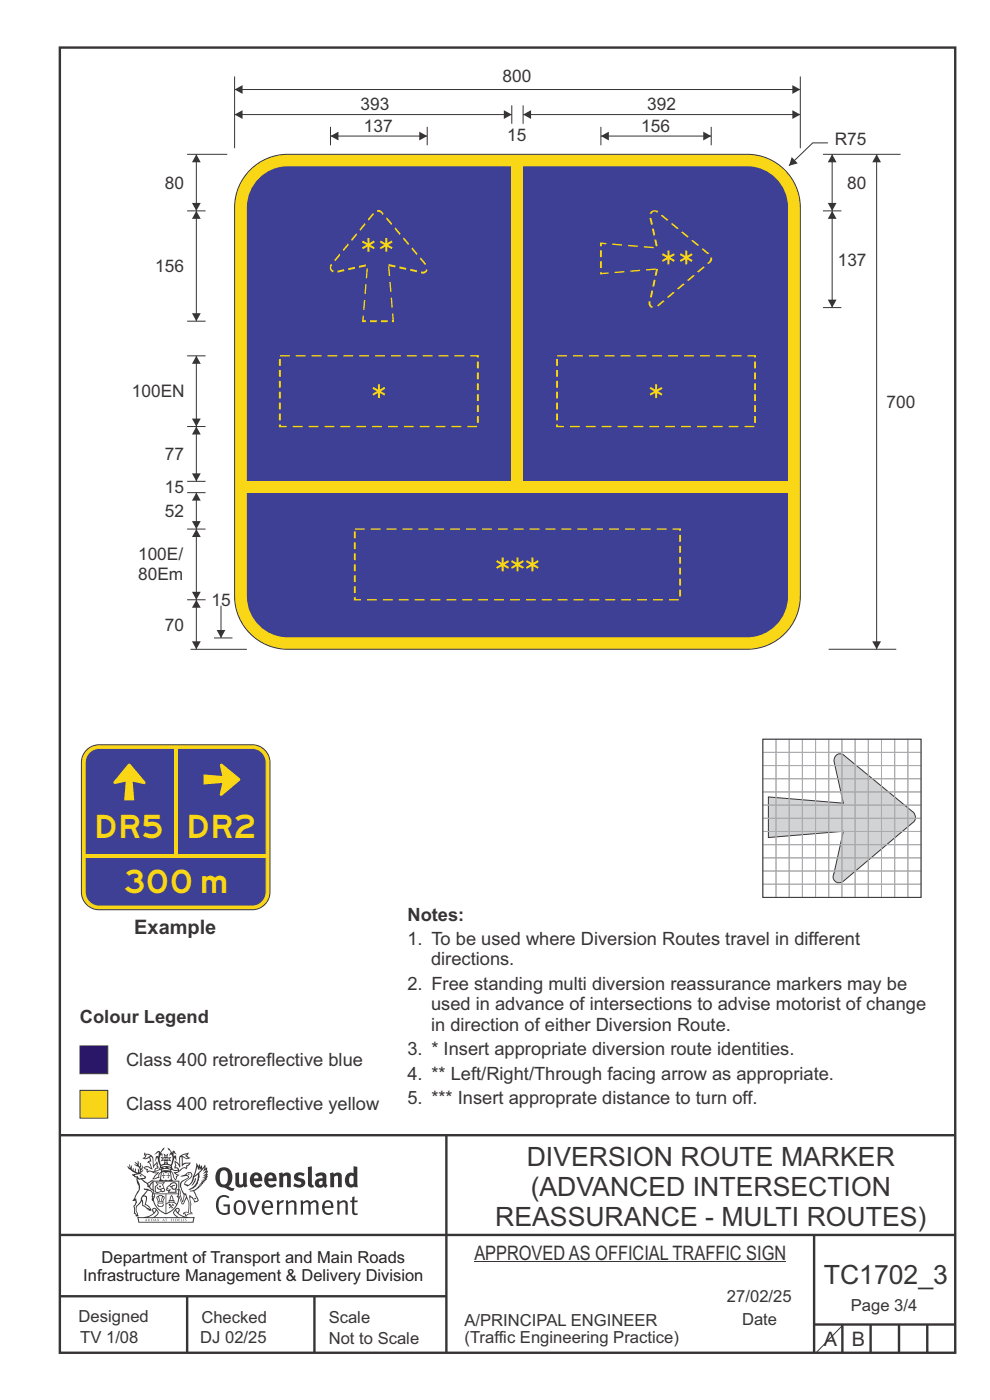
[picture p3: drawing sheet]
<svg xmlns="http://www.w3.org/2000/svg" width="210mm" height="297mm" viewBox="0 0 210 297" stroke-linecap="round" stroke-linejoin="round" font-family="sans-serif">
<path d="M163 169.1l15.9 1.3-2-9a1.31 1.31 0 0 1 .7-1.4 1.31 1.31 0 0 1 1.6 .4l14.3 11.7a1.48 1.48 0 0 1 .1 2.5l-14.6 12.2a1.31 1.31 0 0 1-1.8 .2 1.31 1.31 0 0 1-.3-1.7l2-8.9-15.9 1.3z" fill-rule="evenodd" fill="#d2d3d5" stroke="#373435" stroke-width=".21"/>
<g fill="none" stroke="#a9abae" stroke-width=".21">
<path d="M161.8 156.8h2.8v2.8h-2.8zM161.8 159.6h2.8v2.8h-2.8zM164.6 156.8h2.8v2.8h-2.8zM164.6 159.6h2.8v2.8h-2.8zM167.4 156.8h2.8v2.8h-2.8zM167.4 159.6h2.8v2.8h-2.8zM170.2 156.8h2.8v2.8h-2.8zM170.2 159.6h2.8v2.8h-2.8zM173 156.8h2.8v2.8h-2.8zM173 159.6h2.8v2.8h-2.8zM175.8 156.8h2.8v2.8h-2.8zM175.8 159.6h2.8v2.8h-2.8z"/>
<path d="M178.6 156.8h2.8v2.8h-2.8zM178.6 159.6h2.8v2.8h-2.8zM181.4 156.8h2.8v2.8h-2.8zM181.4 159.6h2.8v2.8h-2.8zM184.2 156.8h2.8v2.8h-2.8zM184.2 159.6h2.8v2.8h-2.8zM187 156.8h2.8v2.8h-2.8zM187 159.6h2.8v2.8h-2.8zM189.8 156.8h2.8v2.8h-2.8zM189.8 159.6h2.8v2.8h-2.8zM192.6 156.8h2.8v2.8h-2.8zM192.6 159.6h2.8v2.8h-2.8z"/>
<path d="M161.8 162.4h2.8v2.8h-2.8zM161.8 165.2h2.8v2.8h-2.8zM161.8 168h2.8v2.8h-2.8zM161.8 170.8h2.8v2.8h-2.8zM161.8 173.6h2.8v2.8h-2.8zM161.8 176.4h2.8v2.8h-2.8zM161.8 179.2h2.8v2.8h-2.8zM164.6 162.4h2.8v2.8h-2.8zM164.6 165.2h2.8v2.8h-2.8zM164.6 168h2.8v2.8h-2.8zM164.6 170.8h2.8v2.8h-2.8zM164.6 173.6h2.8v2.8h-2.8z"/>
<path d="M164.6 176.4h2.8v2.8h-2.8zM164.6 179.2h2.8v2.8h-2.8zM167.4 162.4h2.8v2.8h-2.8zM167.4 165.2h2.8v2.8h-2.8zM167.4 168h2.8v2.8h-2.8zM167.4 170.8h2.8v2.8h-2.8zM167.4 173.6h2.8v2.8h-2.8zM167.4 176.4h2.8v2.8h-2.8zM167.4 179.2h2.8v2.8h-2.8zM170.2 162.4h2.8v2.8h-2.8zM170.2 165.2h2.8v2.8h-2.8zM170.2 168h2.8v2.8h-2.8z"/>
<path d="M170.2 170.8h2.8v2.8h-2.8zM170.2 173.6h2.8v2.8h-2.8zM170.2 176.4h2.8v2.8h-2.8zM170.2 179.2h2.8v2.8h-2.8zM173 162.4h2.8v2.8h-2.8zM173 165.2h2.8v2.8h-2.8zM173 168h2.8v2.8h-2.8zM173 170.8h2.8v2.8h-2.8zM173 173.6h2.8v2.8h-2.8zM173 176.4h2.8v2.8h-2.8zM173 179.2h2.8v2.8h-2.8zM175.8 162.4h2.8v2.8h-2.8z"/>
<path d="M175.8 165.2h2.8v2.8h-2.8zM175.8 168h2.8v2.8h-2.8zM175.8 170.8h2.8v2.8h-2.8zM175.8 173.6h2.8v2.8h-2.8zM175.8 176.4h2.8v2.8h-2.8zM175.8 179.2h2.8v2.8h-2.8zM178.6 162.4h2.8v2.8h-2.8zM178.6 165.2h2.8v2.8h-2.8zM178.6 168h2.8v2.8h-2.8zM178.6 170.8h2.8v2.8h-2.8zM178.6 173.6h2.8v2.8h-2.8zM178.6 176.4h2.8v2.8h-2.8z"/>
<path d="M178.6 179.2h2.8v2.8h-2.8zM181.4 162.4h2.8v2.8h-2.8zM181.4 165.2h2.8v2.8h-2.8zM181.4 168h2.8v2.8h-2.8zM181.4 170.8h2.8v2.8h-2.8zM181.4 173.6h2.8v2.8h-2.8zM181.4 176.4h2.8v2.8h-2.8zM181.4 179.2h2.8v2.8h-2.8zM184.2 162.4h2.8v2.8h-2.8zM184.2 165.2h2.8v2.8h-2.8zM184.2 168h2.8v2.8h-2.8zM184.2 170.8h2.8v2.8h-2.8z"/>
<path d="M184.2 173.6h2.8v2.8h-2.8zM184.2 176.4h2.8v2.8h-2.8zM184.2 179.2h2.8v2.8h-2.8zM187 162.4h2.8v2.8h-2.8zM187 165.2h2.8v2.8h-2.8zM187 168h2.8v2.8h-2.8zM187 170.8h2.8v2.8h-2.8zM187 173.6h2.8v2.8h-2.8zM187 176.4h2.8v2.8h-2.8zM187 179.2h2.8v2.8h-2.8zM189.8 162.4h2.8v2.8h-2.8zM189.8 165.2h2.8v2.8h-2.8z"/>
<path d="M189.8 168h2.8v2.8h-2.8zM189.8 170.8h2.8v2.8h-2.8zM189.8 173.6h2.8v2.8h-2.8zM189.8 176.4h2.8v2.8h-2.8zM189.8 179.2h2.8v2.8h-2.8zM192.6 162.4h2.8v2.8h-2.8zM192.6 165.2h2.8v2.8h-2.8zM192.6 168h2.8v2.8h-2.8zM192.6 170.8h2.8v2.8h-2.8zM192.6 173.6h2.8v2.8h-2.8zM192.6 176.4h2.8v2.8h-2.8zM192.6 179.2h2.8v2.8h-2.8z"/>
<path d="M161.8 182h2.8v2.8h-2.8zM161.8 184.8h2.8v2.8h-2.8zM161.8 187.6h2.8v2.8h-2.8zM164.6 182h2.8v2.8h-2.8zM164.6 184.8h2.8v2.8h-2.8zM164.6 187.6h2.8v2.8h-2.8zM167.4 182h2.8v2.8h-2.8zM167.4 184.8h2.8v2.8h-2.8zM167.4 187.6h2.8v2.8h-2.8zM170.2 182h2.8v2.8h-2.8zM170.2 184.8h2.8v2.8h-2.8zM170.2 187.6h2.8v2.8h-2.8z"/>
<path d="M173 182h2.8v2.8h-2.8zM173 184.8h2.8v2.8h-2.8zM173 187.6h2.8v2.8h-2.8zM175.8 182h2.8v2.8h-2.8zM175.8 184.8h2.8v2.8h-2.8zM175.8 187.6h2.8v2.8h-2.8zM178.6 182h2.8v2.8h-2.8zM178.6 184.8h2.8v2.8h-2.8zM178.6 187.6h2.8v2.8h-2.8zM181.4 182h2.8v2.8h-2.8zM181.4 184.8h2.8v2.8h-2.8zM181.4 187.6h2.8v2.8h-2.8z"/>
<path d="M184.2 182h2.8v2.8h-2.8zM184.2 184.8h2.8v2.8h-2.8zM184.2 187.6h2.8v2.8h-2.8zM187 182h2.8v2.8h-2.8zM187 184.8h2.8v2.8h-2.8zM187 187.6h2.8v2.8h-2.8zM189.8 182h2.8v2.8h-2.8zM189.8 184.8h2.8v2.8h-2.8zM189.8 187.6h2.8v2.8h-2.8zM192.6 182h2.8v2.8h-2.8zM192.6 184.8h2.8v2.8h-2.8zM192.6 187.6h2.8v2.8h-2.8z"/>
</g>
<path d="M161.8 156.8h33.6v33.6h-33.6z" fill="none" stroke="#373435" stroke-width=".21"/>
<path d="M18.4 159.1a3.7 3.7 0 0 1 2.6-1.1h32.5a3.8 3.8 0 0 1 3.8 3.7v27.5a3.8 3.8 0 0 1-3.8 3.8h-32.5a3.8 3.8 0 0 1-3.7-3.8v-27.5a3.7 3.7 0 0 1 1.1-2.6z" fill-rule="evenodd" fill="#f9d616" stroke="#373435" stroke-width=".21"/>
<path d="M19.2 159.4l1.1-.5 .7-.1h32.5a2.96 2.96 0 0 1 3 2.9v27.5a2.96 2.96 0 0 1-3 3h-32.5a2.96 2.96 0 0 1-2.9-3v-27.5a2.95 2.95 0 0 1 1.1-2.3z" fill-rule="evenodd" fill="#3e4095" stroke="#f9d616" stroke-width=".21"/>
<path d="M36.9 158.4h.8v23.5h-.8z" fill-rule="evenodd" fill="#f9d616"/>
<g fill="#fad716">
<path d="M27.2 162.1l.2-.1 .3 .2 3.1 3.6a.33 .33 0 0 1 0 .4 .33 .33 0 0 1-.4 .1l-2.2-.5 .3 4h-2.2l.4-4-2.3 .5a.34 .34 0 0 1-.3-.5z" fill-rule="evenodd"/>
<path d="M43.2 164.3l3.9 .3-.5-2.2a.34 .34 0 0 1 .5-.4l3.7 3a.37 .37 0 0 1 0 .7l-3.6 3a.33 .33 0 0 1-.5 .1 .33 .33 0 0 1-.1-.5l.5-2.2-3.9 .3z" fill-rule="evenodd"/>
</g>
<path d="M17.7 181.1h39.2v.8h-39.2z" fill-rule="evenodd" fill="#f9d616"/>
<path d="M12.7 240.8h189.8M94.7 240.8v46.2M12.7 262h190M12.7 275h82M39.7 275v12M66.7 275v12M172.7 262v25M172.7 281h30M178.7 281v6M184.7 281v6M190.7 281v6M196.7 281v6" fill="none" stroke="#373435" stroke-width=".51"/>
<g fill="#373435">
<path d="M47 248.4a2.55 2.55 0 0 0 0 2.7l.3 .2a.81 .81 0 0 0 1-1v-.5a1.04 1.04 0 0 0-1.1-1.5zM46.3 248.1a1.82 1.82 0 0 1 2.1-.2 1.82 1.82 0 0 1 .9 1.8 2.29 2.29 0 0 1-.8 2l.7 .3h.5l-.2 .6a2.87 2.87 0 0 1-2-.7 2.12 2.12 0 0 1-1.7-3.1z" fill-rule="evenodd"/>
<path d="M49.9 248.9l.8-.2v2a.46 .46 0 0 0 .3 .6 .46 .46 0 0 0 .6-.3v-2.1l.7-.2v2.4l.2 .5-.5 .3-.3-.3a1.02 1.02 0 0 1-1.2 .3 1.02 1.02 0 0 1-.6-1.1z" fill-rule="evenodd"/>
<path d="M54 249.5l-.1 .5h.9a.49 .49 0 0 0-.2-.6 .49 .49 0 0 0-.6 .1zM53.4 249.1a1.34 1.34 0 0 1 1.6-.2 1.34 1.34 0 0 1 .6 1.5v.2h-1.7a.77 .77 0 0 0 .5 .8 .77 .77 0 0 0 .9-.4l.3 .5a1.59 1.59 0 0 1-2 .2 1.59 1.59 0 0 1-.5-2.1z" fill-rule="evenodd"/>
<path d="M57 249.5l-.1 .5h1a.49 .49 0 0 0-.2-.6 .49 .49 0 0 0-.7 .1zM56.4 249.1a1.34 1.34 0 0 1 1.6-.2 1.34 1.34 0 0 1 .7 1.5v.2h-1.8a.77 .77 0 0 0 .5 .8 .77 .77 0 0 0 .9-.4l.4 .5a1.59 1.59 0 0 1-2.1 .2 1.59 1.59 0 0 1-.5-2.1z" fill-rule="evenodd"/>
<path d="M59.2 248.9l.7-.2 .1 .4a.95 .95 0 0 1 1-.3 .95 .95 0 0 1 .7 .8v2.3h-.8v-2.3a.46 .46 0 0 0-.8 .1v2.2h-.8z" fill-rule="evenodd"/>
<path d="M62.6 249.1a1.75 1.75 0 0 1 2-.1l-.2 .5-.6-.2a.43 .43 0 0 0-.6 .3l.4 .3a1.04 1.04 0 0 1 1.2 1.1 1.04 1.04 0 0 1-1.4 1l-1.2-.4 .3-.6 1 .4 .4-.4a.88 .88 0 0 0-1-.5l-.4-.2-.1-.4z" fill-rule="evenodd"/>
<path d="M65.3 247.6l.8-.2 .1 3.8 .3 .2 .1 .4a.88 .88 0 0 1-1 0 .88 .88 0 0 1-.3-1z" fill-rule="evenodd"/>
<path d="M67.8 250.6a.43 .43 0 0 0-.1 .7 .43 .43 0 0 0 .7-.1v-.7zM66.8 249.1a1.7 1.7 0 0 1 2.4 .1v1.9l.3 .4-.4 .5-.5-.4a1.03 1.03 0 0 1-1.7-.1 1.03 1.03 0 0 1 .8-1.5h.7v-.4a.8 .8 0 0 0-1.2 .1z" fill-rule="evenodd"/>
<path d="M70 248.9l.7-.2 .1 .4a.95 .95 0 0 1 1-.3 .95 .95 0 0 1 .7 .8v2.3h-.8v-2.3a.46 .46 0 0 0-.8 .1v2.2h-.8z" fill-rule="evenodd"/>
<path d="M74.3 249.5a1.48 1.48 0 0 0 0 1.7h.5l.2-.1v-1.5l-.3-.2zM75 247.4l.8 .1 .1 4.4h-.7l-.1-.2a1.26 1.26 0 0 1-1.4 0 1.26 1.26 0 0 1-.5-1.3 1.29 1.29 0 0 1 .4-1.4 1.29 1.29 0 0 1 1.4-.1z" fill-rule="evenodd"/>
<path d="M46.4 253.9a1.72 1.72 0 0 1 2.3 0l-.3 .3a1.24 1.24 0 0 0-1.4-.2 1.24 1.24 0 0 0-.6 1.4 1.49 1.49 0 0 0 1.2 1.9l.7-.1v-1.3h-.8l-.1-.4h1.3v1.9a1.93 1.93 0 0 1-2.2 0 1.93 1.93 0 0 1-.7-2.2l.2-.8z" fill-rule="evenodd"/>
<path d="M50.4 255.1a1.65 1.65 0 0 0 .2 2.2 .99 .99 0 0 0 1-1.4 .78 .78 0 0 0-.4-.8 .78 .78 0 0 0-.8 0zM50 254.9a1.33 1.33 0 0 1 1.6-.1 1.33 1.33 0 0 1 .5 1.4 1.31 1.31 0 0 1-1.3 1.6 1.31 1.31 0 0 1-1.2-1.6v-.6z" fill-rule="evenodd"/>
<path d="M52.5 254.7l.4-.1 .9 2.6 .8-2.5h.5l-1.1 3h-.5z" fill-rule="evenodd"/>
<path d="M56.3 255.2l-.2 .7h1.3a.7 .7 0 0 0-.3-.8 .7 .7 0 0 0-.8 .1zM55.9 255a1.22 1.22 0 0 1 1.5-.2 1.22 1.22 0 0 1 .5 1.5h-1.8a.93 .93 0 0 0 .5 1 .93 .93 0 0 0 1.1-.2l.2 .3a1.43 1.43 0 0 1-1.8 .1 1.43 1.43 0 0 1-.6-1.7z" fill-rule="evenodd"/>
<path d="M58.7 254.7l.4-.1 .1 .5 .4-.4 .6-.1-.2 .5a.66 .66 0 0 0-.8 .7v1.9h-.4z" fill-rule="evenodd"/>
<path d="M60.6 254.7l.4-.1 .1 .5a.94 .94 0 0 1 1-.5 .94 .94 0 0 1 .8 .8v2.3h-.5l-.1-2.5a.81 .81 0 0 0-1.2 .3v2.2h-.4z" fill-rule="evenodd"/>
<path d="M63.7 254.7l.5-.1 .1 .5 .4-.3a.78 .78 0 0 1 1.1 .3 .9 .9 0 0 1 1-.5 .9 .9 0 0 1 .8 .8v2.3h-.5l-.1-2.5a.67 .67 0 0 0-1.1 .3v2.2h-.5v-2.4l-.4-.3-.7 .4v2.3h-.5z" fill-rule="evenodd"/>
<path d="M69 255.2l-.1 .7h1.3a.7 .7 0 0 0-.3-.8 .7 .7 0 0 0-.9 .1zM68.7 255a1.22 1.22 0 0 1 1.5-.2 1.22 1.22 0 0 1 .5 1.5h-1.8a.93 .93 0 0 0 .4 1 .93 .93 0 0 0 1.2-.2l.1 .3a1.44 1.44 0 0 1-1.7 .1 1.44 1.44 0 0 1-.6-1.7z" fill-rule="evenodd"/>
<path d="M71.4 254.7l.5-.1 .1 .5a.94 .94 0 0 1 1-.5 .94 .94 0 0 1 .8 .8v2.3h-.5l-.1-2.5a.81 .81 0 0 0-1.2 .3v2.2h-.4z" fill-rule="evenodd"/>
<path d="M74.7 253.9l.5-.1v.9h.7l-.1 .3h-.6v2.2l.1 .2h.5l.1 .3a.75 .75 0 0 1-1.2-.6v-2.1h-.4v-.3h.4z" fill-rule="evenodd"/>
<path d="M30.8 244.9l1.1 .3-.9 .5h-.4l.6-.5zM31.8 245.4h.2a2.44 2.44 0 0 1 .4 1.9l.1 .5 .7-1-.1 .6 .3 .3a.57 .57 0 0 0-.6 .7l-1-.1-.5 .2 .2-.5-.8-.3 .7-.1 .9 .5 .1-.1-.6-1.3-.2-.2h.5zM30.7 244.4l-.1 .5 .2 .4-.6 .4a1.04 1.04 0 0 0 1.4-.1l.2 .6-.3 .1-.2 .4a.94 .94 0 0 1 .8 1.1l-.2-.1a1.16 1.16 0 0 0-1.5-.1l.3 .4 .4 .2 .1 .5 .2 .1 .1-.2a.94 .94 0 0 1 1.1 .2l.8 .1-1.2 1.2a1.13 1.13 0 0 0 1.2-.2l.4-.1-.1-.4 .5-.8a.83 .83 0 0 0-.6 1.1l-.3-.1-.7 .4 1.1-1.4-.5 .1-.5-.1 1.3-.5-.1-.1-.9 .4v-.3l.2-.2 .3 .1 .1-.3-.2-.4v-.6l-.1-.4-.7 1v-.7a1.42 1.42 0 0 0-1.6-1.8z" fill-rule="evenodd"/>
<path d="M38.5 245.2l.5-.2 .7-.1-.6 .3 .8 .5h-.3zM38.3 245.5l.2-.1 .1 2a1.69 1.69 0 0 1 1.6-.6l-.8 .5 .1 .5a1.1 1.1 0 0 0-1.5 .6l-.1-.5-.2-.2h-.5l.3-.4-.3-.7a1.42 1.42 0 0 1 .8 1.1l.2-.1zM37.1 246.2l.1 1-.2 .3 .1 .4h.5l.1 .2a.96 .96 0 0 1-1.1-.1l-.1 .1a1.06 1.06 0 0 0 1.3 .2v.1a.72 .72 0 0 1-1 .2l.3 .5 .6 .2-.4 .2-.1 .6-.2-.3-.4-1.1-.4-.4 .4 .9a1.54 1.54 0 0 0 .7 1.2l.2-.3a.58 .58 0 0 1 .4-.8l.2-.1h-.3l-.5-.3 .9-.5a.93 .93 0 0 1 1.2-.5v.2l.2-.2 .1-.5a.99 .99 0 0 0 .7-.8l-1.3 .1-.3 .2-.1-1.4 .9 .4 .9-.3h-.4l-.5-.4 .4-.7-.6 .2a1.46 1.46 0 0 0-1.4 2.1v.4l-.2-.4z" fill-rule="evenodd"/>
<path d="M35.6 248.9l.2 .1-.1 .3 .4 .1h-.4v.6l-.1-.6h-.3l.3-.1z" fill-rule="evenodd"/>
<path d="M34.6 248.9l.2 .1v.3l.3 .1h-.3l-.1 .6v-.6h-.4l.4-.1z" fill-rule="evenodd"/>
<path d="M34.3 248.8a.57 .57 0 0 1 .9 .2 .57 .57 0 0 1 .9-.2l.2 1.4h-.2a.57 .57 0 0 1-.9 0 .69 .69 0 0 1-1.1 0zM34.2 248.1l-.3 2.1-.2 .4h3l-.2-.4-.3-2.1h-.2v.2l-.8-.1-.8 .1v-.2z" fill-rule="evenodd"/>
<path d="M34.2 252.4a.3 .3 0 0 0 .6 0 .3 .3 0 0 0-.6 0zM33.3 250.9l.3 .3-.3 .4a.79 .79 0 0 0 0 1.3l.8-.2-.1-.3a.55 .55 0 0 1-.7-.6l.1-.1 .2 .3 .3 .2 .8-.2-.4-.7 .4-.4-.7 .2zM33 250.7l1.1 .2 .9-.2-.4 .6 .4 1.2a.56 .56 0 0 1-.8 .3l-.2 .1a.73 .73 0 0 1-.9 .1 .73 .73 0 0 1-.3-1v-.4l.6-.4z" fill-rule="evenodd"/>
<path d="M35.6 251.8l.7-.4a.58 .58 0 0 1 1-.1 .58 .58 0 0 1-.4 .9l-.3-.3a.43 .43 0 0 1 .6-.4 .57 .57 0 0 0-.8 .2l-.2-.1-.3 .1 .4 .2a.55 .55 0 0 0 .9 .4v.5h-1.3l.3-.4-.1-.1-.6 .1 .2-.3-.2-.1zM35.4 251.8l-.1 .2a.39 .39 0 0 0 .2 .6h.3l-.2 .4h1.9l-.1-.8a.86 .86 0 0 0-.1-1.3 .86 .86 0 0 0-1.3 .4z" fill-rule="evenodd"/>
<path d="M36 254.8h.8v.2h-.8zM36.4 253.8l.2 .8h-.4zM36.4 253.5l-.3 .5-.1 .6h-.2v.4l-.7 .4 .2 .1a1.48 1.48 0 0 1 2.1 .2l.2-.1-.6-.5v-.5h-.2l-.1-.6z" fill-rule="evenodd"/>
<path d="M35.8 255.4l.4 .1 .1 .3 .3-.2-.2-.2a.38 .38 0 0 1 .5 .5l-.2-.2-.3 .2 .3 .2-.3 .3-.1-.4-.4 .4-.1-.2 .4-.3-.1-.1-.2 .1z" fill-rule="evenodd"/>
<path d="M34.5 254h.2v.2l-.2 .6h-.2zM33.6 255.3h.9v.2a.55 .55 0 0 1-.8 .4v-.2l-.2-.1zM33.4 254h.2l.2 .8h-.2zM33.6 255l.8-.1 .1 .2h-.8zM33.8 253.7h.5l-.2 1.1h-.1zM33.3 253.8l-.1 .3 .3 1.1a.48 .48 0 0 0-.1 .6 .48 .48 0 0 0 .5 .2h.5a.49 .49 0 0 0 .2-.8l.3-1.1-.1-.3a1.42 1.42 0 0 0-1.5 0z" fill-rule="evenodd"/>
<path d="M33.7 251.5l.4 .1 .1 .3h-.3z" fill-rule="evenodd"/>
<path d="M41.3 250.1l.3-.2-.2 .8-.6 .8h-.2l.5-.7z" fill-rule="evenodd"/>
<path d="M39.7 249l.3-.2 .5 .2a.88 .88 0 0 1-.6 1.1 1.22 1.22 0 0 0-.8 1.3l.5 .2a.72 .72 0 0 0 .9-.4l.5-.8 .2-.6 .8-.6v.2a2.85 2.85 0 0 1-2 2.9l.1 .1a2.13 2.13 0 0 0 1.9-1.5v-.3a2.01 2.01 0 0 0 .3-1.7l1.1-1.3-.4 1 .7-.5-.7 1 .8-.4-.8 .8 .7-.2-.9 .6 .8-.1-.8 .4h.7l-.8 .3 .3 .2h-.4l.2 .3h-.4l.2 .3h-.4l.1 .2h-.1a2.16 2.16 0 0 1-2 1.1l.1 .2 .4-.1a.76 .76 0 0 1 .7 .8l.5 1.2-.6 .2a1.45 1.45 0 0 0-1.1-1.3l.2 1.8-.1 1.8 .4 .3a1.07 1.07 0 0 0-1.2 .4v-.3l-.5-.2a.87 .87 0 0 1 1.1-.1v-.7a4.4 4.4 0 0 0-.6-3.1l-.1-.3h-.2a2.16 2.16 0 0 1-.7-2.2l.3-.4 1.2-.7a.55 .55 0 0 0-.4-.8zM37.8 252.4a.76 .76 0 0 1 .3 1.1l.6 1.6 .4-1.7 .2 .1a.61 .61 0 0 1-.1 .9l-.3 .8-.2 .1-.7-1.6-.3 .1a1.18 1.18 0 0 0 .1-1.4zM41.8 247.5l.2 .7 .3-.5v.6l.4-.5a1.9 1.9 0 0 1-1.2 1.4l-.3 .3zM38.2 249.6l1.4-.2 .2 .2v.3l-.5 .2a1.26 1.26 0 0 0-.9 1.9l.2 .7a1.84 1.84 0 0 1 .1 2.1l-.4-1.4a.96 .96 0 0 0-.4-1.2l-.4 .2a.78 .78 0 0 1 0 1.3l.1 .3h.4l.4 1.1a.38 .38 0 0 0 .2 .4 .38 .38 0 0 0 .4-.1l.6-1.2a2.94 2.94 0 0 1 .4 2.5l-.1 .4h-.8l-.3 .4v.2l.4-.1 .1 .4 .2 .1a1.02 1.02 0 0 1 1.3-.5v-.4l-.3-.1 .1-1.8-.3-1.3h.1a1.14 1.14 0 0 1 .8 1 .63 .63 0 0 0 .8-.2 .63 .63 0 0 0-.2-.9l-.6-1.2 .9-.6 .2-.4h.3l-.1-.2h.4l-.1-.3h.3l-.1-.3 .5-.1-.2-.2 .6-.4v-.2h-.2l.4-.5h-.3l.3-.5-.4 .1 .4-.5v-.3l-.3 .2 .2-.7-.1-.2-.4 .3v-.8l-.6 .8-.2-.8-.2 .5-.3-.7-.1 .6-.5-.8-.1 1.4-.6 1.8a1.81 1.81 0 0 1-1 1.5l-.6-.2a1.75 1.75 0 0 1 1.1-1.2 .75 .75 0 0 0 .1-1.3 .75 .75 0 0 0-1.2 .4z" fill-rule="evenodd"/>
<path d="M41.2 254.1h.3l.2 .2-.4 .1z" fill-rule="evenodd"/>
<path d="M29.4 258.4h11.6l-.1 .8h-11.4zM31.3 258.2l.5-.1a2.48 2.48 0 0 0 1.4-1.3l.3 .5-.5 .6-.5 .3zM32.5 256.6l.3-.2 .2 .1-.3 .7zM37.2 256.8a2.65 2.65 0 0 0 1.8 1.4h-1.1l-.5-.3-.5-.6zM37.4 256.5l.2-.1 .3 .2-.3 .6zM29.2 258.2l.1 1.2h11.8l.2-1.1-.2-.1a4.1 4.1 0 0 1-3.3-.9l.3-.4-.1-.6a1.06 1.06 0 0 0-1.3 1l.2 .4 .6 .5h-4.7l.3-.1a.84 .84 0 0 0 .6-.8 .84 .84 0 0 0-.5-.8l-.3-.2h-.5l-.1 .6 .3 .4a4.2 4.2 0 0 1-3.4 .9z" fill-rule="evenodd"/>
<path d="M31 258.7l.1 .2h-.2zM31 258.5l-.3 .6 .4-.2 .2 .2z" fill-rule="evenodd"/>
<path d="M31.3 258.6h.3v.4a.25 .25 0 0 0 .2-.1 .25 .25 0 0 0-.1-.3h.1a.29 .29 0 0 1 0 .4 .29 .29 0 0 1-.4 0 .29 .29 0 0 1 0-.4z" fill-rule="evenodd"/>
<path d="M32.2 258.6a.22 .22 0 0 1 .3 .2 .22 .22 0 0 1-.3 .2zM32 258.6l.1 .4a.33 .33 0 0 0 .4 0 .33 .33 0 0 0 0-.4 .33 .33 0 0 0-.5 0z" fill-rule="evenodd"/>
<path d="M32.9 258.7l.1 .2h-.2zM32.9 258.5l-.2 .6 .3-.2 .2 .2z" fill-rule="evenodd"/>
<path d="M33.3 258.6h.2l.1 .1 .2-.1-.2 .2 .2 .3-.3-.3-.1 .3h-.1l.2-.3z" fill-rule="evenodd"/>
<path d="M34.7 258.7l.1 .2h-.2zM34.7 258.5l-.3 .6 .4-.2 .2 .2z" fill-rule="evenodd"/>
<path d="M35 258.5h.5l-.2 .1v.5h-.2l.1-.5z" fill-rule="evenodd"/>
<path d="M36.2 258.6l.3-.1-.1 .1v.2h.1h-.1v.3h-.2z" fill-rule="evenodd"/>
<path d="M36.7 258.6h.2v.5h-.2z" fill-rule="evenodd"/>
<path d="M37.3 258.6a.22 .22 0 0 1 .3 .2 .22 .22 0 0 1-.3 .2zM37.1 258.6v.4a.33 .33 0 0 0 .5 0 .33 .33 0 0 0 0-.4 .33 .33 0 0 0-.5 0z" fill-rule="evenodd"/>
<path d="M37.8 258.6l.4-.1-.2 .1v.2h.1h-.1v.2l.2 .1h-.4z" fill-rule="evenodd"/>
<path d="M38.4 258.6h.2l-.1 .4 .2 .1h-.3z" fill-rule="evenodd"/>
<path d="M38.9 258.6h.2v.5h-.2z" fill-rule="evenodd"/>
<path d="M39.3 258.6h.2h-.1l.2 .3-.2 .2-.1-.1v-.1l.2 .1z" fill-rule="evenodd"/>
<path d="M34.2 247.4a1.51 1.51 0 0 1 2 .2 2.67 2.67 0 0 0-2.1 0zM35.7 247.6l.4 .1 .1 .3-.4-.1zM34.6 247.6h.5l.1 .2h-.4zM34 247.8l.3 .2h-.3zM34.9 246.9l.3-.2 .3 .2zM34.9 245.6l.2 .1v.3h-.2zM35 245.1l.2 .2 .2-.2-.1 .3h-.2zM35.1 246.3h.2l.1 .4-.2-.2-.2 .2zM35.3 245.7l.2-.1v.4h-.2zM34.4 245.7h.3l.1 .3-.4 .1 .2-.2zM35.7 245.7h.3l-.2 .2 .2 .2-.4-.1zM32.7 244.9l1-.5-.1 1-.2-.2-.3 .2-.3 1.1 .5-1 .3 .9a1.84 1.84 0 0 1 .2 1.7l.4 .1a2.48 2.48 0 0 1 2.2 0l.2-.2-.2-.7 .7-1.8 .4 .7-.2-1-.2-.1-.2 .3v-.9l.6 .4-.6-.8-.3 .1-.1 .4-.5-.9-.5-.3 .2 .5 .6 .5-.5 .8 .4-.4a2.06 2.06 0 0 1 0 2.3l-.5-.2-.2-.6 .1-.1 .8 .2-.4-.5 .4-.5-.7 .2-.2-.2 .2-.7-.5 .4-.5-.4 .2 .7-.2 .2-.7-.2 .4 .5-.4 .5 .8-.2 .1 .1-.2 .6-.5 .2a2.02 2.02 0 0 1 0-2.2l.3 .5-.1-.7-.3-.1 .8-1.2-.4 .3-.5 .8-.2-.3a.8 .8 0 0 0-.8 .5z" fill-rule="evenodd"/>
<path d="M29.2 250.1l.3 .1a.61 .61 0 0 1 .8 .4l.3 .2a.8 .8 0 0 1 .6 1l.4 .1 .5 .5a1 1 0 0 1 .5 1.1l-.1 .7v-.5h-.1a.96 .96 0 0 0-.8-1.3l-.2-.2h-.7l-.1-.1-.1 .1 .1 .3h.6l-1.2 1.3-.2 1-.4 .6a1.33 1.33 0 0 0-.5 1.8l.2 .5a1.26 1.26 0 0 1-.5-1.5l-.1-.3a1.56 1.56 0 0 0 .4-1.7l-.3 .2 .2-.5a3.2 3.2 0 0 0 .7-3zM30.4 253.9h.4a2.06 2.06 0 0 1-.1 1.6l.7 .5 .4 .4-.6-.1-.8-.6-.1-.9a.51 .51 0 0 1 .1-.9zM28.6 249.3a1.52 1.52 0 0 1 2.1 .5l-1.1 .2-.2-.1-.1-.4h-.5zM27.5 247v.8l-.3-.4h-.1a3.1 3.1 0 0 0 1.9 1.6l-1 .1 .5 .6 .5 .1 .1 1.1a1.84 1.84 0 0 1-.3 2.5l-.4 .9-.3 .4 .2 .1 .4-.1 .1 .4-.2 .5-.3 .2 .1 1.7h.2l.3 .5 .1 .1 .4-.1-.1-.5a1.3 1.3 0 0 1-.1-1.7l.9-1 .1 1.1 .6 .2 .5 .5 .1-.1 .2 .3h.5a1.85 1.85 0 0 0-1.2-1.4l.1-.3a1.39 1.39 0 0 0 0-1.4l-.5-.1 .5-.5a.66 .66 0 0 1 .9-.4 .66 .66 0 0 1 .3 .9l-.1 .4 .2-.1v.2l-.1 .3 .2 .5 .1-.3a2.24 2.24 0 0 0 .1-2.2 .73 .73 0 0 1-.7-.7 .73 .73 0 0 1 .6-.7v-.2a.94 .94 0 0 0-.9 .8 .48 .48 0 0 1-.1-.6 .48 .48 0 0 1 .5-.2l.5-.3a.51 .51 0 0 0-.8 .2l-.5 .2-1-.8h.6l.2-.5-1.2-.7 .5-.5v-.3l-.5 .4 .1-.2a.69 .69 0 0 0 .2-1v.4l-.2 .3v-1.1l-.3-.2 .1 .6-.1 .2-.4-1.3v.7l-.6-.4 .5 .7-.6-.2 .3 .3a1 1 0 0 1 .7 1.4l-.2-.8v.9l-.5-.2v-.8l-.2 .7-.2-.1-.1-.6-.2 .4-.2-.2 .1-.7-.2 .5z" fill-rule="evenodd"/>
<path d="M29.6 249.4l.2-.1 .3 .2z" fill-rule="evenodd"/>
<path d="M32.4 250.5h5.6v2l-.2-.1v-1.7h-5.2v2.5h5.2v-.8l.1 .2-.1 1.1v-.3h-2.5v4a4.1 4.1 0 0 0 2.6-3.6l.1-.1a4 4 0 0 1-2.8 3.9 4.2 4.2 0 0 1-2.8-4.7l.1 1.2 .1-.1a3.8 3.8 0 0 0 2.5 3.4v-4h-2.5l-.2-.9z" fill-rule="evenodd"/>
<circle cx="40" cy="249.1" r=".17"/>
</g>
<path d="M186 32.7v105M100.6 267.7h66.2M178.7 281.2l-5.6 5.8" fill="none" stroke="#373435" stroke-width=".21"/>
<path d="M12.7 10.1h189.9v276.9h-189.9z" fill="none" stroke="#373435" stroke-width=".51"/>
<g fill="#373435">
<path d="M186 32.7l.9 1.7h-1.9z"/>
<path d="M185 136h1.9l-.9 1.7z"/>
</g>
<path d="M49.8 19h120" fill="none" stroke="#373435" stroke-width=".21"/>
<g fill="#373435">
<path d="M49.8 19l1.7-.9v1.8z"/>
<path d="M168.1 18.1l1.7 .9-1.7 .9z"/>
</g>
<path d="M175.6 30.3h-3.2l-5 4.9" fill="none" stroke="#373435" stroke-width=".21"/>
<path d="M167.9 33.3l1.3 1.4-1.8 .5z" fill="#373435"/>
<path d="M49.8 16.2v15.2M127.5 28.9h23.4M127.5 26.9v3.9M175.8 137.7h14.3" fill="none" stroke="#373435" stroke-width=".21"/>
<g fill="#373435">
<path d="M127.5 28.9l1.7-1v1.9z"/>
<path d="M149.2 27.9l1.7 1-1.7 .9z"/>
</g>
<path d="M70.1 26.9v3.9M70.1 28.9h20.5M150.9 26.9v3.9" fill="none" stroke="#373435" stroke-width=".21"/>
<g fill="#373435">
<path d="M70.1 28.9l1.7-1v1.9z"/>
<path d="M88.9 27.9l1.7 1-1.7 .9z"/>
</g>
<path d="M90.6 26.9v3.9M176.5 32.7v12" fill="none" stroke="#373435" stroke-width=".21"/>
<g fill="#373435">
<path d="M176.5 32.7l.9 1.7h-1.8z"/>
<path d="M175.6 43h1.8l-.9 1.7z"/>
</g>
<path d="M176.5 44.7v20.6" fill="none" stroke="#373435" stroke-width=".21"/>
<g fill="#373435">
<path d="M175.6 63.6h1.8l-.9 1.7z"/>
<path d="M176.5 44.7l.9 1.7h-1.8z"/>
</g>
<path d="M174.6 32.7h16.4M174.6 44.7h3.9M174.6 65.3h3.9M45.4 135.3h3.9M46.9 128.5v6.8" fill="none" stroke="#373435" stroke-width=".21"/>
<path d="M45.9 133.6h1.9l-.9 1.7z" fill="#373435"/>
<path d="M40.4 137.8h12M41.6 127.2v10.5" fill="none" stroke="#373435" stroke-width=".21"/>
<g fill="#373435">
<path d="M41.6 127.2l1 1.7h-1.9z"/>
<path d="M40.7 136h1.9l-1 1.7z"/>
</g>
<path d="M41.6 112.2v15M39.7 127.2h3.9" fill="none" stroke="#373435" stroke-width=".21"/>
<g fill="#373435">
<path d="M41.6 112.2l1 1.7h-1.9z"/>
<path d="M40.7 125.5h1.9l-1 1.7z"/>
</g>
<path d="M41.6 32.7v12" fill="none" stroke="#373435" stroke-width=".21"/>
<g fill="#373435">
<path d="M41.6 32.7l1 1.7h-1.9z"/>
<path d="M40.7 43h1.9l-1 1.7z"/>
</g>
<path d="M41.6 90.5v11.6" fill="none" stroke="#373435" stroke-width=".21"/>
<g fill="#373435">
<path d="M40.7 100.4h1.9l-1 1.7z"/>
<path d="M41.6 90.5l1 1.7h-1.9z"/>
</g>
<path d="M39.7 104.5h3.9M41.6 104.5v7.7" fill="none" stroke="#373435" stroke-width=".21"/>
<g fill="#373435">
<path d="M41.6 104.5l1 1.7h-1.9z"/>
<path d="M40.7 110.5h1.9l-1 1.7z"/>
</g>
<path d="M39.7 32.7h8.5M39.7 44.7h3.9M41.6 44.7v23.4M39.7 75.5h3.9M39.7 68.1h3.9M39.7 90.5h3.9M39.7 112.2h3.9M39.7 102.1h3.9" fill="none" stroke="#373435" stroke-width=".21"/>
<g fill="#373435">
<path d="M41.6 44.7l1 1.7h-1.9z"/>
<path d="M40.7 66.4h1.9l-1 1.7z"/>
</g>
<path d="M41.6 75.5v15" fill="none" stroke="#373435" stroke-width=".21"/>
<g fill="#373435">
<path d="M41.6 75.5l1 1.7h-1.9z"/>
<path d="M40.7 88.8h1.9l-1 1.7z"/>
</g>
<path d="M49.8 24.3h58.8" fill="none" stroke="#373435" stroke-width=".21"/>
<g fill="#373435">
<path d="M106.9 23.4l1.7 .9-1.7 .9z"/>
<path d="M49.8 24.3l1.7-.9v1.8z"/>
</g>
<path d="M111 24.3h58.8" fill="none" stroke="#373435" stroke-width=".21"/>
<g fill="#373435">
<path d="M168.1 23.4l1.7 .9-1.7 .9z"/>
<path d="M111 24.3l1.7-.9v1.8z"/>
</g>
<path d="M108.6 22.3v4M111 22.3v4" fill="none" stroke="#373435" stroke-width=".21"/>
<path d="M53.1 36a11.2 11.2 0 0 1 7.9-3.3h97.5a11.3 11.3 0 0 1 11.3 11.3v82.5a11.3 11.3 0 0 1-11.3 11.2h-97.5a11.3 11.3 0 0 1-11.2-11.2v-82.5a11.2 11.2 0 0 1 3.3-8z" fill-rule="evenodd" fill="#f9d616" stroke="#373435" stroke-width=".21"/>
<path d="M54.8 37.7a8.8 8.8 0 0 1 6.2-2.6h97.5a8.9 8.9 0 0 1 8.9 8.9v82.5a8.9 8.9 0 0 1-8.9 8.8h-97.5a8.9 8.9 0 0 1-8.8-8.8v-82.5a8.8 8.8 0 0 1 2.6-6.3z" fill-rule="evenodd" fill="#3e4095" stroke="#f9d616" stroke-width=".35"/>
<path d="M118.2 75.5h42v15h-42z" fill="none" stroke="#f9d616" stroke-width=".35" stroke-dasharray="1.7 1" stroke-linecap="butt"/>
<path d="M51.1 102.1h117.6v2.4h-117.6z" fill-rule="evenodd" fill="#f9d616"/>
<path d="M75.3 112.2h69v15h-69z" fill="none" stroke="#f9d616" stroke-width=".35" stroke-dasharray="1.7 1.1" stroke-linecap="butt"/>
<g fill="#f9d616">
<path d="M105.5 118.8l.9 .6v-1.1h.4v1.1l1-.6 .2 .4-1 .6 1 .5-.2 .4-1-.6v1.1h-.4v-1.1l-1 .6-.2-.4 1-.5-1-.6z" fill-rule="evenodd"/>
<path d="M108.6 118.8l1 .6v-1.1h.4v1.1l.9-.6 .2 .4-.9 .6 .9 .5-.2 .4-.9-.6v1.1h-.4v-1.1l-1 .6-.2-.4 .9-.5-.9-.6z" fill-rule="evenodd"/>
<path d="M111.8 118.8l.9 .6v-1.1h.5l-.1 1.1 1-.6 .2 .4-.9 .6 .9 .5-.2 .4-.9-.6v1.1h-.5v-1.1l-.9 .6-.3-.4 1-.5-1-.6z" fill-rule="evenodd"/>
<path d="M140.6 53.7l1 .6v-1.1h.4v1l.9-.5 .2 .4-.9 .5 .9 .6-.2 .4-.9-.6v1.1h-.4v-1.1l-1 .6-.2-.4 1-.6-1-.5z" fill-rule="evenodd"/>
<path d="M144.4 53.7l1 .6v-1.1h.4v1l.9-.5 .2 .4-.9 .5 .9 .6-.2 .4-.9-.6v1.1h-.4v-1.1l-1 .6-.2-.4 .9-.6-.9-.5z" fill-rule="evenodd"/>
</g>
<path d="M127.5 51.6l11.9 1-1.5-6.7a.97 .97 0 0 1 .4-1 .97 .97 0 0 1 1.1 0l10.9 9a1.11 1.11 0 0 1 .1 1.8l-10.9 9.2a.99 .99 0 0 1-1.3 .2 .99 .99 0 0 1-.3-1.3l1.5-6.7-11.9 1z" fill="none" stroke="#f9d616" stroke-width=".35" stroke-dasharray="1.7 1" stroke-linecap="butt"/>
<g fill="#f9d616">
<path d="M77 51l.9 .6v-1.1h.5v1.1l.9-.6 .2 .4-.9 .6 .9 .5-.2 .4-.9-.6v1.1h-.5v-1.1l-.9 .6-.2-.4 .9-.5-.9-.6z" fill-rule="evenodd"/>
<path d="M80.8 51l.9 .6v-1.1h.5l-.1 1.1 1-.6 .2 .4-.9 .6 .9 .5-.2 .4-.9-.6v1.1h-.5v-1.1l-.9 .6-.3-.4 1-.5-1-.6z" fill-rule="evenodd"/>
</g>
<path d="M59.4 75.5h42v15h-42z" fill="none" stroke="#f9d616" stroke-width=".35" stroke-dasharray="1.7 1" stroke-linecap="butt"/>
<g fill="#f9d616">
<path d="M79.2 82.1l1 .5v-1.1h.4v1.1l.9-.5 .2 .4-.9 .5 .9 .5-.2 .4-.9-.5v1.1h-.4v-1.1l-1 .5-.2-.3 .9-.6-.9-.5z" fill-rule="evenodd"/>
<path d="M138 82.1l1 .5v-1.1h.4v1.1l.9-.5 .2 .4-.9 .5 .9 .5-.2 .4-.9-.5v1.1h-.4v-1.1l-1 .5-.2-.3 .9-.6-.9-.5z" fill-rule="evenodd"/>
<path d="M108.6 34.1h2.4v70.4h-2.4z" fill-rule="evenodd"/>
</g>
<path d="M79.4 45l.3-.1a1.04 1.04 0 0 1 1.4 .3l9.2 10.9a.99 .99 0 0 1 .2 1.4 .99 .99 0 0 1-1.4 .2l-6.7-1.5 1 11.9h-6.4l1-11.9-6.7 1.5a.97 .97 0 0 1-1-.4 .97 .97 0 0 1 0-1.1z" fill="none" stroke="#f9d616" stroke-width=".35" stroke-dasharray="1.7 1" stroke-linecap="butt"/>
<path d="M169.8 16.2v15.2" fill="none" stroke="#373435" stroke-width=".21"/>
<path d="M17 221.9h5.9v5.9h-5.9z" fill-rule="evenodd" fill="#2905a1" stroke="#373435" stroke-width=".21"/>
<path d="M17 231.3h5.9v5.9h-5.9z" fill-rule="evenodd" fill="#f7d417" stroke="#373435" stroke-width=".21"/>
<g font-size="6.8" fill="#f9d616">
<text x="20" y="177.7">DR5</text>
<text x="39.6" y="177.8">DR2</text>
<text x="26.2" y="189.4">300 m</text>
</g>
<g font-size="5.6" fill="#373435">
<text x="111.7" y="247.4">DIVERSION ROUTE MARKER</text>
<text x="112.6" y="253.7">(ADVANCED INTERSECTION</text>
<text x="105" y="260">REASSURANCE - MULTI ROUTES)</text>
<text x="174.7" y="272.4">TC1702_3</text>
</g>
<g font-size="4.2" fill="#373435">
<text x="28.5" y="198.2">Example</text>
<text x="100.6" y="267.2">APPROVED AS OFFICIAL TRAFFIC SIGN</text>
<text x="174.7" y="285.4">A</text>
<text x="180.7" y="285.4">B</text>
</g>
<g font-size="3.9" fill="#373435">
<text x="86.4" y="195.3">Notes:</text>
<text x="86.4" y="200.5">1. To be used where Diversion Routes travel in different</text>
<text x="91.4" y="204.8">directions.</text>
<text x="86.4" y="210">2. Free standing multi diversion reassurance markers may be</text>
<text x="91.4" y="214.4">used in advance of intersections to advise motorist of change</text>
<text x="16.9" y="217">Colour Legend</text>
<text x="91.4" y="218.7">in direction of either Diversion Route.</text>
<text x="26.8" y="226.1">Class 400 retroreflective blue</text>
<text x="86.4" y="223.9">3. * Insert appropriate diversion route identities.</text>
<text x="86.4" y="229.1">4. ** Left/Right/Through facing arrow as appropriate.</text>
<text x="26.8" y="235.5">Class 400 retroreflective yellow</text>
<text x="86.4" y="234.3">5. *** Insert approprate distance to turn off.</text>
</g>
<g font-size="3.7" fill="#373435">
<text x="106.6" y="17.4">800</text>
<text x="76.5" y="23.3">393</text>
<text x="137.3" y="23.3">392</text>
<text x="77.2" y="28">137</text>
<text x="107.6" y="29.8">15</text>
<text x="136" y="28">156</text>
<text x="177.1" y="30.7">R75</text>
<text x="35" y="40">80</text>
<text x="179.7" y="40">80</text>
<text x="32.9" y="57.8">156</text>
<text x="177.7" y="56.3">137</text>
<text x="28" y="84.3">100EN</text>
<text x="188" y="86.5">700</text>
<text x="35" y="97.5">77</text>
<text x="35" y="104.6">15</text>
<text x="35" y="109.7">52</text>
<text x="29.3" y="118.9">100E/</text>
<text x="29.3" y="123">80Em</text>
<text x="44.8" y="128.5">15</text>
<text x="35" y="133.8">70</text>
</g>
<g font-size="3.5" fill="#201e1e">
<text x="21.6" y="267.9">Department of Transport and Main Roads</text>
<text x="17.7" y="271.8">Infrastructure Management &amp; Delivery Division</text>
</g>
<g font-size="3.5" fill="#373435">
<text x="16.7" y="280.4">Designed</text>
<text x="42.7" y="280.6">Checked</text>
<text x="69.7" y="280.6">Scale</text>
<text x="98.5" y="281.3">A/PRINCIPAL ENGINEER</text>
<text x="154.2" y="276.2">27/02/25</text>
<text x="157.4" y="281.2">Date</text>
<text x="180.5" y="278.1">Page 3/4</text>
<text x="17" y="284.8">TV 1/08</text>
<text x="42.5" y="284.8">DJ 02/25</text>
<text x="69.7" y="285.2">Not to Scale</text>
<text x="98.5" y="284.8">(Traffic Engineering Practice)</text>
</g>
</svg>
